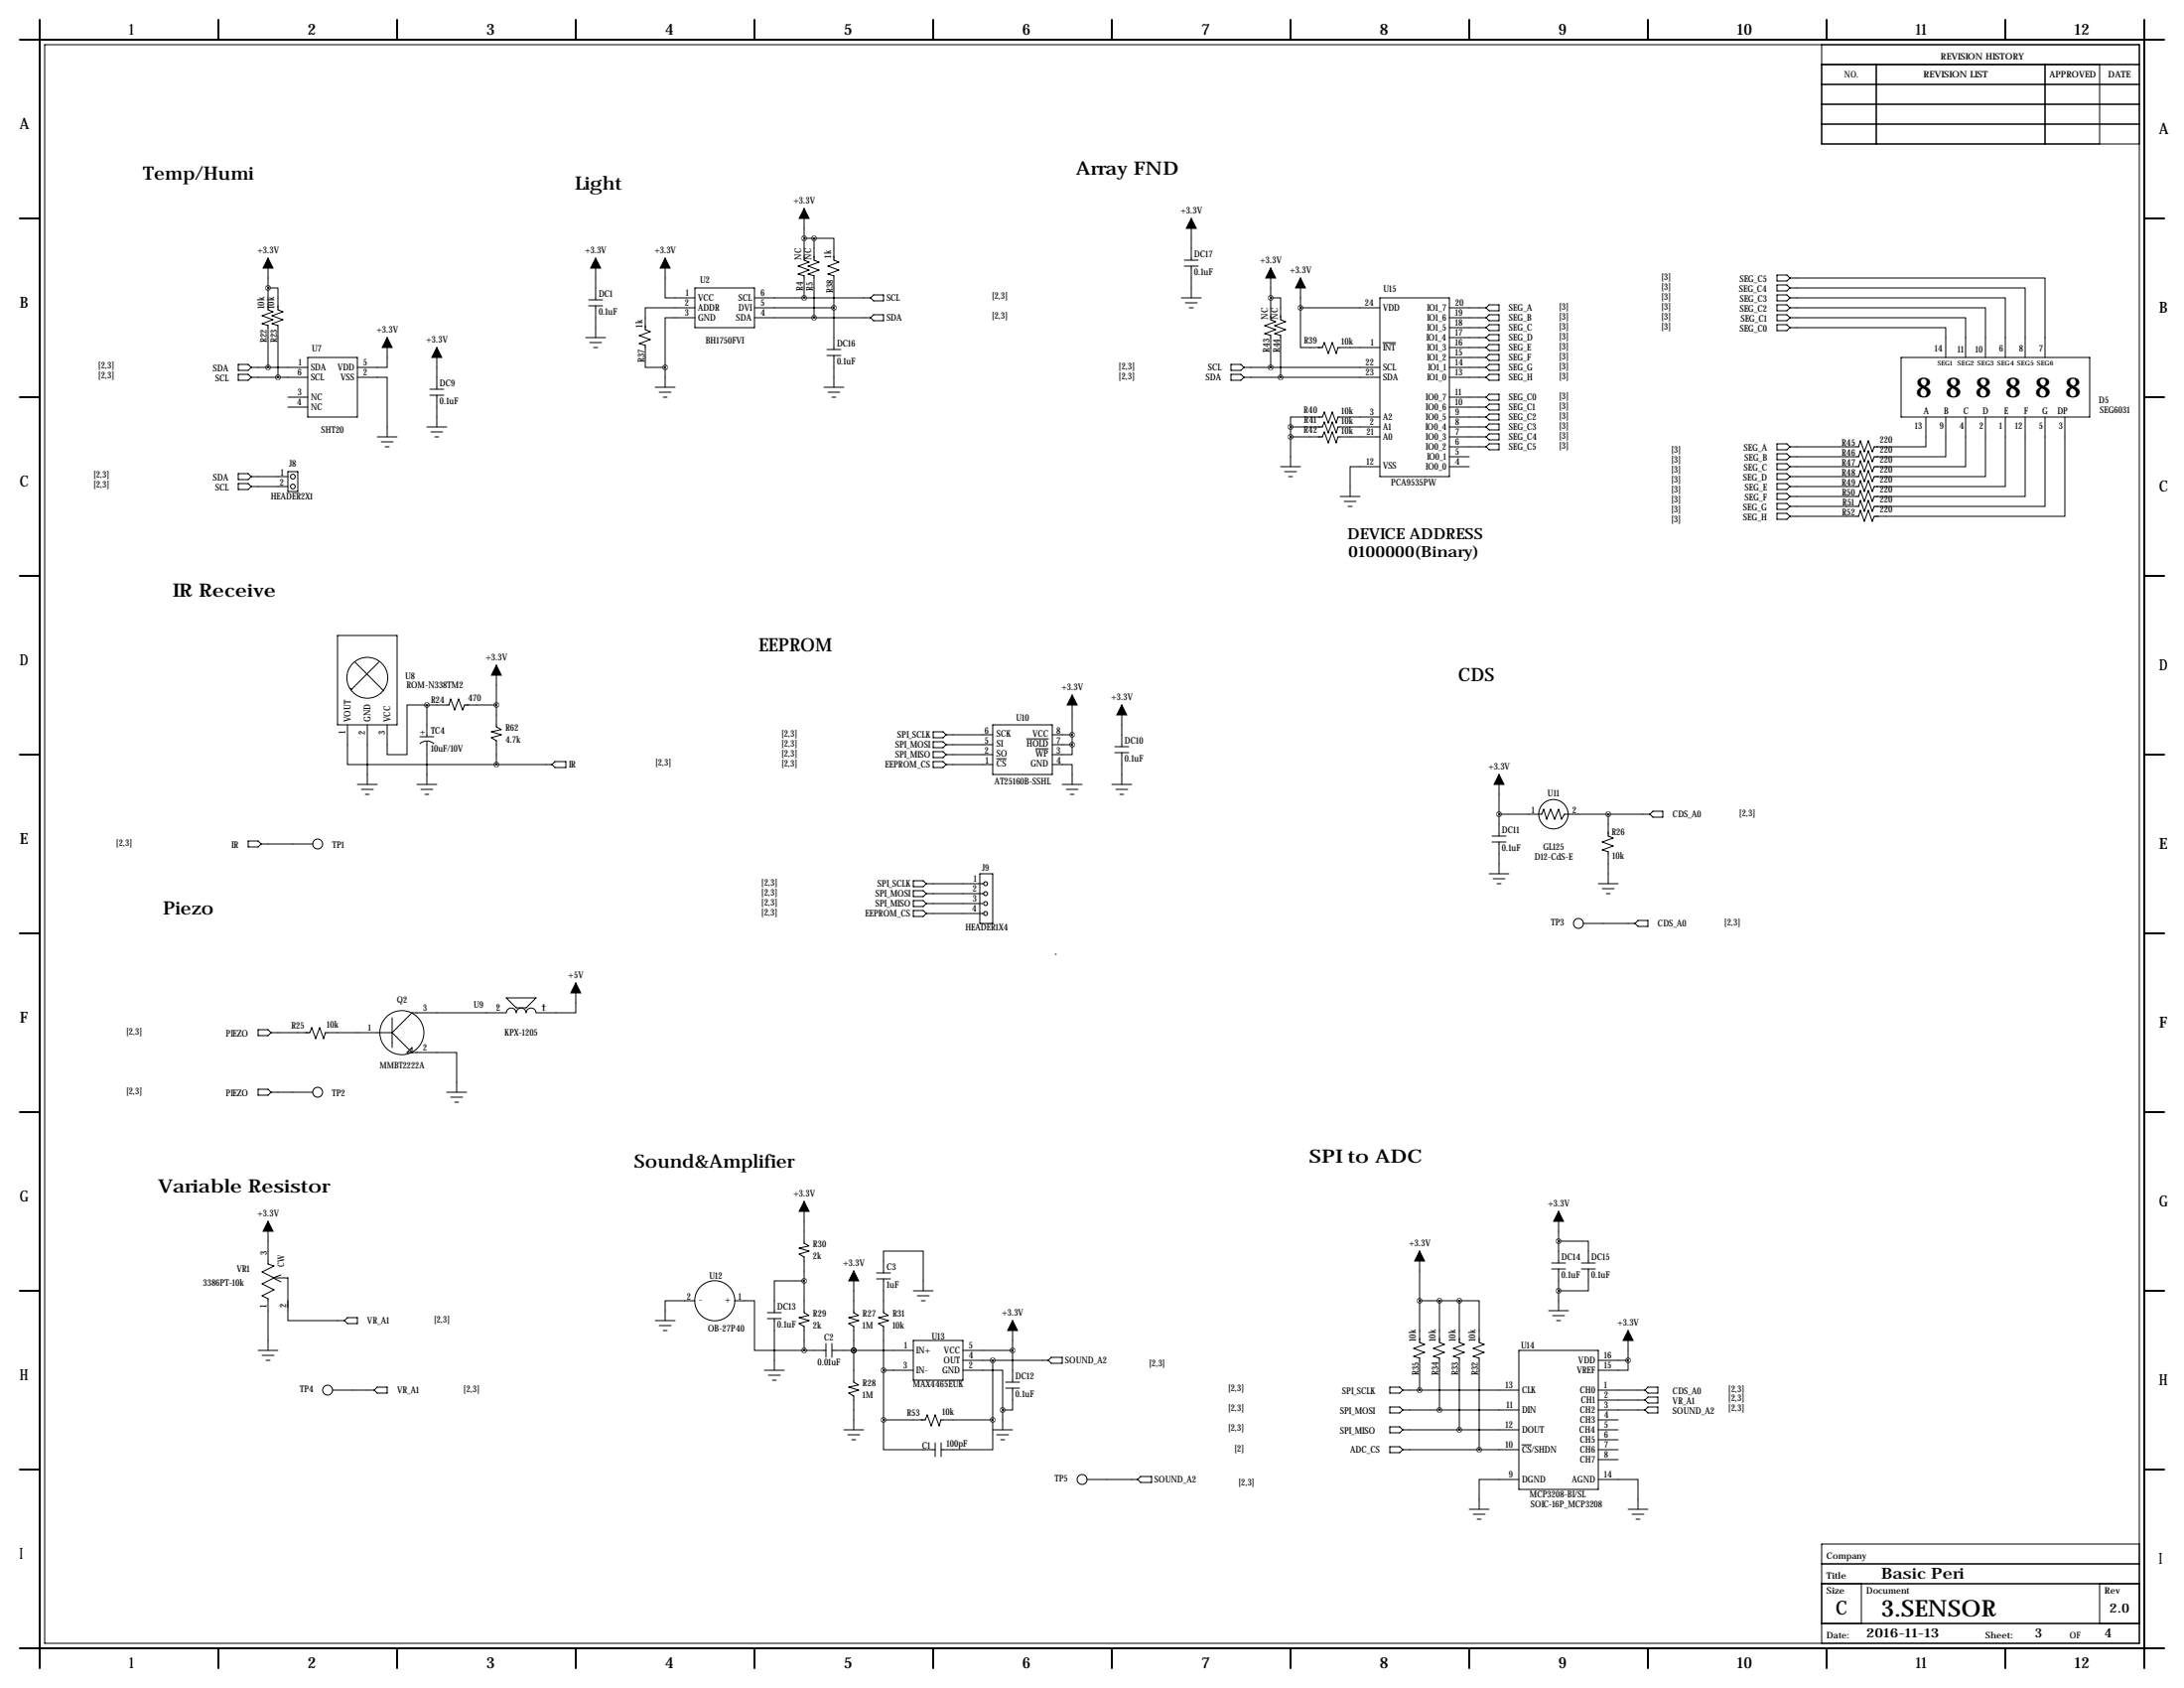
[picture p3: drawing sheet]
<svg xmlns="http://www.w3.org/2000/svg" width="559mm" height="432mm" viewBox="0 0 559 432" stroke-linecap="round" stroke-linejoin="round" font-family="sans-serif">
<g fill="none" stroke="#000" stroke-width=".51">
<path d="M5.1 10.2h548.6M10.2 5.1v421.6M55.9 5.1v5.1M101.6 5.1v5.1M147.3 5.1v5.1M193 5.1v5.1M238.8 5.1v5.1M284.5 5.1v5.1M330.2 5.1v5.1M375.9 5.1v5.1M421.6 5.1v5.1M467.4 5.1v5.1"/>
<path d="M513.1 5.1v5.1M548.6 5.1v421.6M5.1 55.9h5.1M548.6 55.9h5.1M5.1 101.6h5.1M548.6 101.6h5.1M5.1 147.3h5.1M548.6 147.3h5.1M5.1 193h5.1M548.6 193h5.1M5.1 238.8h5.1M548.6 238.8h5.1"/>
<path d="M5.1 284.5h5.1M548.6 284.5h5.1M5.1 330.2h5.1M548.6 330.2h5.1M5.1 375.9h5.1M548.6 375.9h5.1M5.1 421.6h548.6M55.9 421.6v5.1M101.6 421.6v5.1M147.3 421.6v5.1M193 421.6v5.1M238.8 421.6v5.1"/>
<path d="M284.5 421.6v5.1M330.2 421.6v5.1M375.9 421.6v5.1M421.6 421.6v5.1M467.4 421.6v5.1M513.1 421.6v5.1"/>
</g>
<g fill="none" stroke="#000" stroke-width=".25">
<path d="M11.4 11.4h536v409h-536zM466.1 11.4v25.4h81.3M466.1 16.5h81.3M480.1 16.5v20.3M523.2 16.5v20.3M537.2 16.5v20.3M466.1 21.6h81.3M466.1 26.7h81.3M466.1 31.8h81.3M205.7 53.3v13.2l1.3 .6-2.8 1 2.8 1-2.8 1 1.5 .5v5.6M304.8 55.9v10.6M68.6 73.7h2.5v5.5l1.3 .6-2.8 1 2.8 1-2.8 1 1.5 .5v13.2"/>
<path d="M68.6 66v13.2l1.2 .6-2.7 1 2.7 1-2.7 1 1.5 .5v10.7M150.6 76.7h3.6M150.6 78.2h3.6M152.4 66v10.7M152.4 78.2v8.2M170.2 66v10.2h7.6M177.8 78.7h-12.7v5.6l1.3 .5-2.8 1.1 2.8 1-2.8 1 1.5 .4v5.7h5.1M177.8 73.7h15.2v10.1h-15.2zM193 76.2h29.8M193 78.7h20.4M205.7 61h2.6M208.3 61h5.1v5.5l1.2 .6-2.8 1 2.8 1-2.8 1 1.6 .5v18.8"/>
<path d="M208.3 61v5.5l1.2 .6-2.7 1 2.7 1-2.7 1 1.5 .5v10.7M222.8 76.2l.7-.8h2.6v1.6h-2.6zM302.3 76.2h5M303 66.5h3.6M303 68.1h3.6M303.3 77.5h3M304.3 78.7h1M304.8 68.1v8.1M325.1 76.2h2.6v5.6l1.2 .5-2.8 1 2.8 1-2.8 1 1.6 .5v10.7M325.1 68.6v13.2l1.3 .5-2.8 1 2.8 1-2.8 1 1.5 .5v8.2M332.7 78.7v10.2h5.6l.5-1.3 1.1 2.8 1-2.8 1 2.8 .4-1.5h10.8M332.7 78.7h20.4"/>
<path d="M332.7 71.1v7.6M353.1 76.2h17.7v45.7h-17.7zM370.8 78.7h9.4M381 78h2.5v1.5h-2.5l-.8-.8zM454.7 75.4h2.5l.8 .8-.8 .8h-2.5zM454.7 78h2.5l.8 .7-.8 .8h-2.5zM454.7 70.4h2.5l.8 .7-.8 .8h-2.5zM454.7 72.9h2.5l.8 .8-.8 .7h-2.5zM458 78.7h50v12.7M458 76.2h55.1v15.2M458 73.7h60.2v17.7M458 71.1h65.2v20.3"/>
<path d="M61 93.2h2.5l.8 .8-.8 .7h-2.5zM61 95.8h2.5l.8 .7-.8 .8h-2.5zM64.3 96.5h14.4M64.3 94h14.4M78.7 91.4h12.7v15.3h-12.7zM91.4 96.5h7.7v15.3M99.1 86.4v7.6h-7.7M110 99.6h3.5M111.8 88.9v10.7M149.9 86.4h5M150.9 87.6h3M151.9 88.9h1"/>
<path d="M167.6 99.1h5.1M170.2 94v5.1M177.8 81.3h-7.6v12.7M193 81.3h29.8M210.8 99.1h5.1M211.6 89.4h3.5M211.6 90.9h3.5M213.4 90.9v8.2M223.5 80.5h2.6v1.5h-2.6l-.7-.7zM315 93.2h2.5l.8 .8-.8 .7h-2.5zM315 95.8h2.5l.8 .7-.8 .8h-2.5zM318.3 96.5h34.8"/>
<path d="M318.3 94h34.8M353.8 87.7h3.3M370.8 83.8h9.4M370.8 81.3h9.4M370.8 88.9h9.4M370.8 96.5h9.4M370.8 86.4h9.4M370.8 94h9.4M370.8 91.4h9.4M380.2 81.3l.8-.8h2.5v1.5h-2.5zM380.2 83.8l.8-.7h2.5v1.5h-2.5zM380.2 86.4l.8-.8h2.5v1.5h-2.5z"/>
<path d="M380.2 88.9l.8-.8h2.5v1.6h-2.5zM380.2 94l.8-.8h2.5v1.5h-2.5zM380.2 96.5l.8-.7h2.5v1.5h-2.5zM381 90.7h2.5v1.5h-2.5l-.8-.8zM454.7 80.5h2.5l.8 .8-.8 .7h-2.5zM454.7 83.1h2.5l.8 .7-.8 .8h-2.5zM458 83.8h39.8v7.6M458 81.3h44.9v10.1M486.4 91.4h48.3v15.3h-48.3zM73.7 104.1h5M73.7 101.6h5M96.5 111.8h5.1"/>
<path d="M97.5 113h3.1M98.6 114.3h1M109.2 109.2h5.1M110 101.1h3.5M110.2 110.5h3.1M111.3 111.8h1M111.8 101.1v8.1M168.7 100.3h3M169.7 101.6h1M211.8 100.3h3.1M212.9 101.6h1M327.7 119.4h5"/>
<path d="M330.2 109.2h8.1l.5-1.3 1.1 2.8 1-2.8 1 2.8 .4-1.5h10.8M330.2 111.8h8.1l.5-1.3 1.1 2.8 1-2.8 1 2.8 .4-1.5h10.8M330.2 109.2v10.2M353.1 119.4h-7.7v7.6M353.1 106.7h-10.8l-.4 1.5-1-2.8-1 2.8-1.1-2.8-.5 1.3h-8.1v2.5M370.8 106.7h9.4M370.8 109.2h9.4M370.8 111.8h9.4M370.8 114.3h9.4M370.8 116.8h5.1M370.8 119.4h5.1M370.8 104.1h9.4"/>
<path d="M370.8 101.6h9.4M380.2 101.6l.8-.8h2.5v1.6h-2.5zM380.2 106.7l.8-.8h2.5v1.5h-2.5zM380.2 109.2l.8-.7h2.5v1.5h-2.5zM380.2 111.8l.8-.8h2.5v1.5h-2.5zM380.2 114.3l.8-.8h2.5v1.6h-2.5zM381 103.4h2.5v1.5h-2.5l-.8-.8zM454.7 113.5h2.5l.8 .8-.8 .8h-2.5zM454.7 116.1h2.5l.8 .7-.8 .8h-2.5zM454.7 118.6h2.5l.8 .8-.8 .7h-2.5zM492.8 106.7v7.6h-13.2l-.6 1.3-1-2.8-1 2.8-1-2.8-.5 1.5h-17.5M497.8 106.7v10.1h-18.2l-.6 1.3-1-2.8-1 2.8-1-2.8-.5 1.5h-17.5"/>
<path d="M502.9 106.7v12.7h-23.3l-.6 1.2-1-2.7-1 2.7-1-2.7-.5 1.5h-17.5M508 106.7v15.2h-28.4l-.6 1.3-1-2.8-1 2.8-1-2.8-.5 1.5h-17.5M513.1 106.7v17.8h-33.5l-.6 1.2-1-2.8-1 2.8-1-2.8-.5 1.6h-17.5M518.2 106.7v20.3h-38.6l-.6 1.3-1-2.8-1 2.8-1-2.8-.5 1.5h-17.5M523.2 106.7v22.8h-43.6l-.6 1.3-1-2.8-1 2.8-1-2.8-.5 1.5h-17.5M528.3 106.7v25.4h-48.7l-.6 1.2-1-2.7-1 2.7-1-2.7-.5 1.5h-17.5M61 121.2h2.5l.8 .7-.8 .8h-2.5zM61 123.7h2.5l.8 .8-.8 .7h-2.5zM64.3 121.9h9.4M64.3 124.5h9.4M73.7 120.6h2.5v5.1h-2.5zM328.7 120.6h3"/>
<path d="M329.7 121.9h1M342.9 127h5.1M343.9 128.3h3.1M344.9 129.5h1M454.7 121.2h2.5l.8 .7-.8 .8h-2.5zM454.7 123.7h2.5l.8 .8-.8 .7h-2.5zM454.7 126.2h2.5l.8 .8-.8 .8h-2.5zM454.7 128.8h2.5l.8 .7-.8 .8h-2.5zM454.7 131.3h2.5l.8 .8-.8 .7h-2.5zM86.4 162.6h15.2v22.8h-15.2zM90.8 169.4l7.3 7.3M96.9 169.4l-7 7-.3-.3"/>
<path d="M127 170.2v15.7l1.2 .7-2.5 .6 2.6 .8-2.6 .7 1.3 .8v6.1M274.3 177.8v12.7M88.9 185.4v10.2h38.1M94 185.4v15.3M107.4 188.5h3.6M107.5 190.2a2.59 2.59 0 0 1 3.5 0M109.2 180.3h-5.1v12.7h-5v-7.6M109.2 180.3h5.7l.4-1.5 1 2.8 1-2.8 1.1 2.8 .5-1.3h8.1M109.2 180.3v8.2M109.2 189.7v11M127 195.6h14.2M142 194.8h2.8v1.5h-2.8l-.8-.7z"/>
<path d="M238.8 187.2h2.5l.8 .8-.8 .7h-2.5zM238.8 189.7h2.5l.8 .8-.8 .8h-2.5zM238.8 192.3h2.5l.8 .7-.8 .8h-2.5zM238.8 194.8h2.5l.8 .8-.8 .7h-2.5zM242.1 195.6h11.9M242.1 193h11.9M242.1 190.5h11.9M242.1 188h11.9M254 185.4h15.2v12.7h-15.2zM255 194.1h2.5M262.7 189h5.6M265 191.5h3.2"/>
<path d="M269.2 195.6h5.1v5.1M269.2 190.5h5.1M269.2 188h5.1M274.3 190.5v2.5h-5.1M285.2 191h3.6M285.2 192.5h3.6M287 180.3v10.7M287 192.5v8.2M383.5 198.1v15.8M63.5 215.1h2.5l.8 .8-.8 .8h-2.5zM66.8 215.9h13.2M91.4 200.7h5.1"/>
<path d="M92.5 201.9h3M93.5 203.2h1M106.7 200.7h5.1M107.7 201.9h3M108.7 203.2h1M271.8 200.7h5.1M272.8 201.9h3M273.8 203.2h1M284.5 200.7h5.1M285.5 201.9h3M286.5 203.2h1M381.8 213.9h3.5"/>
<path d="M381.8 215.4h3.5M383.5 208.3h11l.5-1.3 .7 2.5 1-2.5 1.1 2.5 1-2.5 .7 2.5 .8-1.2h21.8M383.5 215.4v8.1M411.5 208.3v5.6l1.2 .5-2.7 1 2.7 1-2.7 1 1.5 .5v8.2M422.9 207.5h2.5v1.5h-2.5l-.8-.7zM233.7 225.3h2.5l.8 .8-.8 .7h-2.5zM233.7 227.8h2.5l.8 .8-.8 .8h-2.5zM233.7 230.4h2.5l.8 .7-.8 .8h-2.5zM233.7 232.9h2.5l.8 .8-.8 .7h-2.5zM237 226.1h14.7M237 228.6h14.7M237 233.7h14.7"/>
<path d="M237 231.1h14.5M250.7 223.5h3.3v12.7h-3.3zM381 223.5h5.1M382 224.8h3.1M383 226.1h1M405.1 236.2h13.2M408.9 226.1h5.1M410 227.3h3M411 228.6h1M418.3 236.2l.8-.7h2.5v1.5h-2.5zM129.5 255.3h7.7l-2.6 2.5h-2.5zM147.3 251.5v7.6h-10.1a1.27 1.27 0 0 0-1.3-1.2 1.27 1.27 0 0 0-1.3 1.2 1.27 1.27 0 0 0-1.2-1.2 1.27 1.27 0 0 0-1.3 1.2 1.27 1.27 0 0 0-1.3-1.2 1.27 1.27 0 0 0-1.3 1.2h-24.1l-5.1 5.1"/>
<path d="M270 244.1h.1M66 263.4h2.6l.7 .8-.7 .7h-2.6zM66 278.6h2.6l.7 .8-.7 .8h-2.6zM69.3 264.2h9.9l.6-1.3 1 2.8 1-2.8 1 2.8 .5-1.5h17M69.3 279.4h10.7M100.3 264.2l5.1 5v-1.2l-1.3 1.2h12.7v10.2M100.3 260.3v7.7M114.3 279.4h5.1M115.3 280.7h3.1M116.3 281.9h1M68.6 312.4v10.9l1.5 .5-3 1.6 3 1.5-3 1.5 3 1.5-3 1.6 1.5 .7v13.2M205.7 307.3v10.7l1.3 .7-2.5 .6 2.5 .7-2.5 .8 1.2 .8v14.2l1.3 .7-2.5 .6 2.5 .7-2.5 .8 1.2 .7v6.1"/>
<path d="M398.8 317.5h7.6v5.6M398.8 309.9v13.2M69.8 326.9h3.9v10.9h14.4M69.8 326.9l2.1 1M71.9 326.1l-2.1 .8M88.1 337.8l.8-.7h2.5v1.5h-2.5zM167.6 337.8h5.1M168.7 339.1h3M177.8 332.7h-7.6v5.1M188 332.7h5v12.7h12.7M196.3 335.8h3.6M196.3 337.3h3.6"/>
<path d="M198.1 337.3v13.2M205.7 327.7h-7.6v8.1M218.4 325.1v10.7l1.3 .7-2.5 .6 2.5 .7-2.5 .8 1.2 .7v14.3l1.3 .7-2.5 .5 2.5 .8-2.5 .8 1.2 .7v8.7M224.3 325.6h3.5M224.3 327.2h3.5M226.1 325.6v-5.6h10.1v10.2M226.1 327.2v8.6l1.2 .7-2.5 .6 2.5 .7-2.5 .8 1.3 .7v23.9M233.7 330.2h5.1M234.7 331.5h3M235.7 332.7h1M259.1 337.8v15.8M363.2 332.7h10.2"/>
<path d="M363.2 320v23.4l1.3 .5-2.8 1 2.8 1-2.8 1.1 1.5 .4v8.2M368.3 332.7v10.7l1.3 .5-2.8 1 2.8 1-2.8 1.1 1.5 .4v13.3M373.4 332.7h5.1v10.7l1.2 .5-2.8 1 2.8 1-2.8 1.1 1.6 .4v23.4M373.4 332.7v10.7l1.2 .5-2.7 1 2.7 1-2.7 1.1 1.5 .4v18.4M396.2 335.3h5.1M397 323.1h3.6M397 324.6h3.6M397.3 336.5h3M398.3 337.8h1M398.8 324.6v10.7M404.6 323.1h3.6M404.6 324.6h3.6"/>
<path d="M406.4 324.6v5.6h-7.6M66 345.4h5.1M67.1 346.7h3M68.1 348h1M85.1 355.6h10.7M95.8 355.6l.7-.8h2.6v1.6h-2.6zM169.7 340.4h1M195.6 350.5h5.1M196.6 351.8h3M197.6 353.1h1M205.7 345.4h5.6M211.3 343.7v3.5"/>
<path d="M212.9 345.4h20.8M212.9 343.7v3.5M218.4 345.4h.1M226.1 350.5h7.6M233.7 342.9h12.7v10.2h-12.7zM246.4 350.5h10.1v10.2M246.4 345.4h12.7M246.4 348h21.8M254 348v15.2M257.3 353.6h3.6M257.3 355.1h3.6M259.1 355.1v5.6h-2.6"/>
<path d="M269 347.2h2.8v1.5h-2.8l-.8-.7zM355.6 354.8h2.5l.8 .8-.8 .8h-2.5zM355.6 359.9h2.5l.8 .8-.8 .7h-2.5zM358.9 355.6h29.7M388.6 345.4h20.3v35.6h-20.3zM408.9 355.6h12M408.9 348h7.7M408.9 358.1h12M416.6 348v2.5h-7.7M416.6 340.4v7.6M421.6 354.8h2.6v1.6h-2.6l-.7-.8zM421.6 357.4h2.6v1.5h-2.6l-.7-.8z"/>
<path d="M421.6 359.9h2.6v1.5h-2.6l-.7-.7zM215.9 365.8h5.1M216.9 367h3.1M217.9 368.3h1M226.1 363.2v7.6h13.2M226.1 363.2h10.6l.5-1.3 1.1 2.8 1-2.8 1 2.8 .4-1.5h13.3M239.3 369.1v3.5M240.8 369.1v3.5M254 363.2v7.6h-13.2M254 365.8h5.1M255 367h3.1M256 368.3h1"/>
<path d="M256.5 360.7v5.1M278.1 378.5h13M291.1 378.5l.7-.8h2.8v1.5h-2.8zM355.6 365h2.5l.8 .8-.8 .7h-2.5zM355.6 370.1h2.5l.8 .7-.8 .8h-2.5zM358.9 370.8h29.7M358.9 360.7h29.7M358.9 365.8h29.7M388.6 378.5h-10.1v7.6M389.4 369.6h2.4M408.9 378.5h10.2v7.6M408.9 370.8h5.1"/>
<path d="M408.9 360.7h12M408.9 363.2h5.1M408.9 365.8h5.1M408.9 368.3h5.1M408.9 373.4h5.1M375.9 386.1h5.1M376.9 387.3h3.1M378 388.6h1M416.6 386.1h5M417.6 387.3h3M418.6 388.6h1M547.4 395h-81.3v25.4"/>
<path d="M466.1 415.3h81.3M466.1 405.1h81.3M466.1 400h81.3M476.2 405.1v10.2M537.2 405.1v10.2"/>
<circle cx="74.9" cy="124.5" r=".61"/>
<circle cx="74.9" cy="121.9" r=".61"/>
<circle cx="94" cy="173.4" r="5.2"/>
<circle cx="81.3" cy="215.9" r="1.27"/>
<circle cx="397.5" cy="208.3" r="3.8"/>
<circle cx="252.2" cy="233.7" r=".51"/>
<circle cx="252.2" cy="226.1" r=".51"/>
<circle cx="252.2" cy="228.6" r=".51"/>
<circle cx="252.2" cy="231.1" r=".51"/>
<circle cx="403.9" cy="236.2" r="1.27"/>
<circle cx="81.3" cy="279.4" r="1.27"/>
<circle cx="102.8" cy="264.2" r="5.6"/>
<circle cx="182.9" cy="332.7" r="5.1"/>
<circle cx="83.8" cy="355.6" r="1.27"/>
<circle cx="276.9" cy="378.5" r="1.27"/>
</g>
<g fill="#000" stroke="#000" stroke-width=".25">
<path d="M205.7 53.3l1.3 2.6h-2.5zM304.8 55.9l1.3 2.5h-2.6zM68.6 66l1.2 2.6h-2.5zM152.4 66l1.3 2.6h-2.6zM170.2 66l1.2 2.6h-2.5zM325.1 68.6l1.3 2.5h-2.6zM332.7 71.1l1.3 2.6h-2.5zM99.1 86.4l1.2 2.5h-2.5zM111.8 88.9l1.2 2.5h-2.5zM127 170.2l1.3 2.5h-2.6zM274.3 177.8l1.3 2.5h-2.6zM287 180.3l1.3 2.6h-2.5z"/>
<path d="M383.5 198.1l1.3 2.6h-2.5zM147.3 251.5l1.3 2.5h-2.6zM68.6 312.4l1.2 2.6h-2.5zM205.7 307.3l1.3 2.6h-2.5zM398.8 309.9l1.2 2.5h-2.5zM218.4 325.1l1.3 2.6h-2.5zM259.1 337.8l1.2 2.6h-2.5zM363.2 320l1.3 2.6h-2.6zM416.6 340.4l1.2 2.5h-2.5z"/>
</g>
<path d="M68.5 94a.05 .05 0 0 0 .1 0 .05 .05 0 0 0-.1 0zM71.1 96.5a.05 .05 0 0 0 .1 0 .05 .05 0 0 0-.1 0zM68.5 73.7a.05 .05 0 0 0 .1 0 .05 .05 0 0 0-.1 0zM274.3 190.5a.05 .05 0 0 0 .1 0 .05 .05 0 0 0-.1 0zM411.4 208.3a.05 .05 0 0 0 .1 0 .05 .05 0 0 0-.1 0zM383.5 208.3a.05 .05 0 0 0 .1 0 .05 .05 0 0 0-.1 0zM256.5 360.7a.05 .05 0 0 0 .1 0 .05 .05 0 0 0-.1 0zM218.4 345.4a.05 .05 0 0 0 .1 0 .05 .05 0 0 0-.1 0zM205.7 327.7a.05 .05 0 0 0 .1 0 .05 .05 0 0 0-.1 0zM226 363.2a.05 .05 0 0 0 .1 0 .05 .05 0 0 0-.1 0zM218.4 345.4a.05 .05 0 0 0 .1 0 .05 .05 0 0 0-.1 0zM226 350.5a.05 .05 0 0 0 .1 0 .05 .05 0 0 0-.1 0zM205.7 345.4a.05 .05 0 0 0 .1 0 .05 .05 0 0 0-.1 0zM259 345.4a.05 .05 0 0 0 .1 0 .05 .05 0 0 0-.1 0zM378.4 370.8a.05 .05 0 0 0 .1 0 .05 .05 0 0 0-.1 0zM373.3 365.8a.05 .05 0 0 0 .1 0 .05 .05 0 0 0-.1 0zM363.2 355.6a.05 .05 0 0 0 .1 0 .05 .05 0 0 0-.1 0zM373.3 332.7a.05 .05 0 0 0 .1 0 .05 .05 0 0 0-.1 0zM398.7 330.2a.05 .05 0 0 0 .1 0 .05 .05 0 0 0-.1 0zM274.3 188a.05 .05 0 0 0 .1 0 .05 .05 0 0 0-.1 0zM363.2 332.7a.05 .05 0 0 0 .1 0 .05 .05 0 0 0-.1 0zM398.7 317.5a.05 .05 0 0 0 .1 0 .05 .05 0 0 0-.1 0zM416.5 348a.05 .05 0 0 0 .1 0 .05 .05 0 0 0-.1 0zM205.7 61a.05 .05 0 0 0 .1 0 .05 .05 0 0 0-.1 0zM170.1 94a.05 .05 0 0 0 .1 0 .05 .05 0 0 0-.1 0zM208.2 61a.05 .05 0 0 0 .1 0 .05 .05 0 0 0-.1 0zM213.3 78.7a.05 .05 0 0 0 .1 0 .05 .05 0 0 0-.1 0zM205.7 76.2a.05 .05 0 0 0 .1 0 .05 .05 0 0 0-.1 0zM208.2 81.3a.05 .05 0 0 0 .1 0 .05 .05 0 0 0-.1 0zM332.7 78.7a.05 .05 0 0 0 .1 0 .05 .05 0 0 0-.1 0zM325.1 94a.05 .05 0 0 0 .1 0 .05 .05 0 0 0-.1 0zM327.6 96.5a.05 .05 0 0 0 .1 0 .05 .05 0 0 0-.1 0zM325.1 76.2a.05 .05 0 0 0 .1 0 .05 .05 0 0 0-.1 0zM109.2 180.3a.05 .05 0 0 0 .1 0 .05 .05 0 0 0-.1 0z" fill="#000" stroke="#000" stroke-width="1.3"/>
<g font-size="7.1">
<text x="490.2" y="101.6">8</text>
<text x="497.8" y="101.6">8</text>
<text x="505.5" y="101.6">8</text>
<text x="513.1" y="101.6">8</text>
<text x="520.7" y="101.6">8</text>
<text x="528.3" y="101.6">8</text>
</g>
<text font-size="5.9" x="481.3" y="413.5">3.SENSOR</text>
<text font-size="4.9" x="469.7" y="413.1">C</text>
<g font-size="4.7">
<text x="36.6" y="46">Temp/Humi</text>
<text x="275.3" y="44.7">Array FND</text>
<text x="147.1" y="48.5">Light</text>
<text x="44.2" y="152.7">IR Receive</text>
<text x="194.1" y="166.6">EEPROM</text>
<text x="373.1" y="174.2">CDS</text>
<text x="41.7" y="233.9">Piezo</text>
<text x="162.3" y="298.7">Sound&amp;Amplifier</text>
<text x="335" y="297.4">SPI to ADC</text>
<text x="40.4" y="305.1">Variable Resistor</text>
</g>
<g font-size="4">
<text x="33" y="8.9">1</text>
<text x="78.7" y="8.9">2</text>
<text x="124.5" y="8.9">3</text>
<text x="170.2" y="8.9">4</text>
<text x="215.9" y="8.9">5</text>
<text x="261.6" y="8.9">6</text>
<text x="307.3" y="8.9">7</text>
<text x="353.1" y="8.9">8</text>
<text x="398.8" y="8.9">9</text>
<text x="444.5" y="8.9">10</text>
<text x="490.2" y="8.9">11</text>
<text x="530.9" y="8.9">12</text>
<text x="5.1" y="33">A</text>
<text x="552.4" y="34.3">A</text>
<text x="5.1" y="78.7">B</text>
<text x="552.4" y="80">B</text>
<text x="5.1" y="124.5">C</text>
<text x="552.4" y="125.7">C</text>
<text x="344.7" y="137.9">DEVICE ADDRESS</text>
<text x="345" y="142.4">0100000(Binary)</text>
<text x="5.1" y="170.2">D</text>
<text x="552.4" y="171.5">D</text>
<text x="5.1" y="215.9">E</text>
<text x="552.4" y="217.2">E</text>
<text x="5.1" y="261.6">F</text>
<text x="552.4" y="262.9">F</text>
<text x="5.1" y="307.3">G</text>
<text x="552.4" y="308.6">G</text>
<text x="5.1" y="353.1">H</text>
<text x="552.4" y="354.3">H</text>
<text x="5.1" y="398.8">I</text>
<text x="552.4" y="400">I</text>
<text x="481.3" y="403.9">Basic Peri</text>
<text x="33" y="426.7">1</text>
<text x="78.7" y="426.7">2</text>
<text x="124.5" y="426.7">3</text>
<text x="170.2" y="426.7">4</text>
<text x="215.9" y="426.7">5</text>
<text x="261.6" y="426.7">6</text>
<text x="307.3" y="426.7">7</text>
<text x="353.1" y="426.7">8</text>
<text x="398.8" y="426.7">9</text>
<text x="444.5" y="426.7">10</text>
<text x="490.2" y="426.7">11</text>
<text x="530.9" y="426.7">12</text>
</g>
<g font-size="3.3">
<text x="539.7" y="412.6">2.0</text>
<text x="477.5" y="418.9">2016-11-13</text>
<text x="520.7" y="418.9">3</text>
<text x="538.5" y="418.9">4</text>
</g>
<g font-size="2.4">
<text x="203" y="52.1">+3.3V</text>
<text x="302" y="54.6">+3.3V</text>
<text x="65.8" y="64.8">+3.3V</text>
<text x="149.6" y="64.8">+3.3V</text>
<text x="167.4" y="64.8">+3.3V</text>
<text x="212.7" y="66" transform="rotate(-90 212.7 66)">1k</text>
<text x="305.6" y="65.8">DC17</text>
<text x="205" y="66.5" transform="rotate(-90 205 66.5)">NC</text>
<text x="207.6" y="66.5" transform="rotate(-90 207.6 66.5)">NC</text>
<text x="305.6" y="70.4">0.1uF</text>
<text x="322.4" y="67.3">+3.3V</text>
<text x="330" y="69.8">+3.3V</text>
<text x="425" y="71.7">[3]</text>
<text x="153.2" y="75.9">DC1</text>
<text x="175.5" y="75.7">1</text>
<text x="178.6" y="77">VCC</text>
<text x="179.1" y="72.4">U2</text>
<text x="188.9" y="77">SCL</text>
<text x="194.6" y="75.7">6</text>
<text x="205.5" y="74.4" transform="rotate(-90 205.5 74.4)">R4</text>
<text x="208" y="74.3" transform="rotate(-90 208 74.3)">R5</text>
<text x="213.1" y="74.8" transform="rotate(-90 213.1 74.8)">R38</text>
<text x="226.8" y="77">SCL</text>
<text x="253.7" y="76.5">[2,3]</text>
<text x="353.9" y="74.7">U15</text>
<text x="425" y="76.8">[3]</text>
<text x="425" y="74.2">[3]</text>
<text x="445" y="74.6">SEG_C4</text>
<text x="445.1" y="77.1">SEG_C3</text>
<text x="445.1" y="72">SEG_C5</text>
<text x="67.6" y="78.9" transform="rotate(-90 67.6 78.9)">10k</text>
<text x="70.2" y="78.9" transform="rotate(-90 70.2 78.9)">10k</text>
<text x="153.2" y="80.6">0.1uF</text>
<text x="164.4" y="83.7" transform="rotate(-90 164.4 83.7)">1k</text>
<text x="175.2" y="78.2">2</text>
<text x="175.2" y="80.8">3</text>
<text x="178.6" y="79.5">ADDR</text>
<text x="178.6" y="82.1">GND</text>
<text x="188.4" y="82.1">SDA</text>
<text x="188.9" y="79.5">DVI</text>
<text x="194.6" y="80.8">4</text>
<text x="194.6" y="78.2">5</text>
<text x="226.8" y="82.1">SDA</text>
<text x="253.7" y="81.6">[2,3]</text>
<text x="324.4" y="81.7" transform="rotate(-90 324.4 81.7)">NC</text>
<text x="327" y="81.7" transform="rotate(-90 327 81.7)">NC</text>
<text x="349.2" y="78.2">24</text>
<text x="353.8" y="79.5">VDD</text>
<text x="365.1" y="82.1">IO1_6</text>
<text x="365.1" y="79.5">IO1_7</text>
<text x="372.4" y="80.8">19</text>
<text x="372.4" y="83.3">18</text>
<text x="372.4" y="78.2">20</text>
<text x="386.1" y="79.5">SEG_A</text>
<text x="386.1" y="82.1">SEG_B</text>
<text x="398.9" y="79.3">[3]</text>
<text x="398.9" y="81.8">[3]</text>
<text x="425" y="81.8">[3]</text>
<text x="425" y="79.3">[3]</text>
<text x="445.1" y="79.7">SEG_C2</text>
<text x="445.4" y="82.2">SEG_C1</text>
<text x="68.3" y="87.5" transform="rotate(-90 68.3 87.5)">R22</text>
<text x="70.9" y="87.5" transform="rotate(-90 70.9 87.5)">R23</text>
<text x="79.8" y="89.9">U7</text>
<text x="96.3" y="85.1">+3.3V</text>
<text x="109" y="87.6">+3.3V</text>
<text x="180.5" y="87.9">BH1750FVI</text>
<text x="214.1" y="88.6">DC16</text>
<text x="333.6" y="87.9">R39</text>
<text x="343.2" y="88.1">10k</text>
<text x="350.7" y="88.4">1</text>
<text x="353.8" y="89.7">INT</text>
<text x="364.9" y="87.2">IO1_4</text>
<text x="365.1" y="84.6">IO1_5</text>
<text x="365.1" y="89.7">IO1_3</text>
<text x="372.4" y="85.9">17</text>
<text x="372.4" y="88.4">16</text>
<text x="386.1" y="84.6">SEG_C</text>
<text x="386.1" y="87.2">SEG_D</text>
<text x="386.1" y="89.7">SEG_E</text>
<text x="398.9" y="84.4">[3]</text>
<text x="398.9" y="86.9">[3]</text>
<text x="398.9" y="89.5">[3]</text>
<text x="425" y="84.4">[3]</text>
<text x="445.1" y="84.7">SEG_C0</text>
<text x="495" y="89.9">14</text>
<text x="511.6" y="89.9">6</text>
<text x="516.6" y="89.9">8</text>
<text x="521.7" y="89.9">7</text>
<text x="25.1" y="94.3">[2,3]</text>
<text x="54.5" y="94.9">SDA</text>
<text x="76.4" y="93.5">1</text>
<text x="79.5" y="94.8">SDA</text>
<text x="86.4" y="94.8">VDD</text>
<text x="93" y="93.5">5</text>
<text x="164.8" y="92.6" transform="rotate(-90 164.8 92.6)">R37</text>
<text x="214.1" y="93.3">0.1uF</text>
<text x="286.3" y="94.5">[2,3]</text>
<text x="309.1" y="94.8">SCL</text>
<text x="324.9" y="90.1" transform="rotate(-90 324.9 90.1)">R43</text>
<text x="327.4" y="90.2" transform="rotate(-90 327.4 90.2)">R44</text>
<text x="349.4" y="93.5">22</text>
<text x="353.8" y="94.8">SCL</text>
<text x="365.1" y="92.2">IO1_2</text>
<text x="365.4" y="94.8">IO1_1</text>
<text x="372.4" y="93.5">14</text>
<text x="372.4" y="90.9">15</text>
<text x="386.1" y="92.2">SEG_F</text>
<text x="386.1" y="94.8">SEG_G</text>
<text x="398.9" y="92">[3]</text>
<text x="398.9" y="94.5">[3]</text>
<text x="500.9" y="90.2">11</text>
<text x="505.5" y="90.2">10</text>
<text x="25.1" y="96.8">[2,3]</text>
<text x="55.1" y="97.4">SCL</text>
<text x="76.1" y="101.1">3</text>
<text x="76.1" y="96">6</text>
<text x="79.5" y="97.3">SCL</text>
<text x="87.2" y="97.3">VSS</text>
<text x="93" y="96">2</text>
<text x="112.5" y="98.8">DC9</text>
<text x="286.3" y="97.1">[2,3]</text>
<text x="308.5" y="97.3">SDA</text>
<text x="349.4" y="96">23</text>
<text x="353.8" y="97.3">SDA</text>
<text x="365.1" y="97.3">IO1_0</text>
<text x="372.4" y="96">13</text>
<text x="372.4" y="101.1">11</text>
<text x="386.1" y="97.3">SEG_H</text>
<text x="398.9" y="97.1">[3]</text>
<text x="76" y="103.6">4</text>
<text x="79.5" y="102.4">NC</text>
<text x="79.5" y="104.9">NC</text>
<text x="112.5" y="103.4">0.1uF</text>
<text x="333.5" y="105.7">R40</text>
<text x="343.2" y="105.9">10k</text>
<text x="350.5" y="106.2">3</text>
<text x="353.8" y="107.5">A2</text>
<text x="364.8" y="107.5">IO0_5</text>
<text x="364.8" y="104.9">IO0_6</text>
<text x="364.8" y="102.4">IO0_7</text>
<text x="372.4" y="106.2">9</text>
<text x="372.4" y="103.6">10</text>
<text x="386.1" y="102.4">SEG_C0</text>
<text x="386.1" y="104.9">SEG_C1</text>
<text x="386.1" y="107.5">SEG_C2</text>
<text x="398.9" y="102.2">[3]</text>
<text x="398.9" y="104.7">[3]</text>
<text x="398.9" y="107.2">[3]</text>
<text x="492.2" y="105.9">A</text>
<text x="497.4" y="105.9">B</text>
<text x="502.4" y="105.9">C</text>
<text x="507.3" y="105.9">D</text>
<text x="512.8" y="105.9">E</text>
<text x="517.9" y="105.9">F</text>
<text x="522.5" y="105.9">G</text>
<text x="526.4" y="105.9">DP</text>
<text x="537" y="103.1">D5</text>
<text x="537.3" y="105.7">SEG6031</text>
<text x="82.2" y="110.8">SHT20</text>
<text x="333.5" y="110.8">R42</text>
<text x="333.7" y="108.3">R41</text>
<text x="343.2" y="108.5">10k</text>
<text x="343.2" y="111">10k</text>
<text x="349.7" y="111.3">21</text>
<text x="350.5" y="108.7">2</text>
<text x="353.8" y="110">A1</text>
<text x="353.8" y="112.6">A0</text>
<text x="364.7" y="110">IO0_4</text>
<text x="364.8" y="112.6">IO0_3</text>
<text x="372.4" y="111.3">7</text>
<text x="372.4" y="113.8">6</text>
<text x="372.4" y="108.7">8</text>
<text x="386.1" y="110">SEG_C3</text>
<text x="386.1" y="112.6">SEG_C4</text>
<text x="398.9" y="109.8">[3]</text>
<text x="398.9" y="112.3">[3]</text>
<text x="481" y="113.3">220</text>
<text x="490" y="109.8">13</text>
<text x="496.3" y="109.8">9</text>
<text x="501.4" y="109.8">4</text>
<text x="506.5" y="109.8">2</text>
<text x="511.6" y="109.8">1</text>
<text x="515.6" y="109.8">12</text>
<text x="521.7" y="109.8">5</text>
<text x="526.8" y="109.8">3</text>
<text x="74.1" y="119.4">J8</text>
<text x="349.7" y="118.9">12</text>
<text x="353.8" y="119.9">VSS</text>
<text x="364.8" y="115.1">IO0_2</text>
<text x="365.1" y="117.6">IO0_1</text>
<text x="372.4" y="116.3">5</text>
<text x="372.4" y="118.9">4</text>
<text x="386.1" y="115.1">SEG_C5</text>
<text x="398.9" y="114.9">[3]</text>
<text x="427.6" y="115.8">[3]</text>
<text x="427.6" y="118.3">[3]</text>
<text x="446.2" y="115.2">SEG_A</text>
<text x="446.3" y="117.8">SEG_B</text>
<text x="471.2" y="114">R45</text>
<text x="471.2" y="116.6">R46</text>
<text x="471.2" y="119.1">R47</text>
<text x="481" y="115.9">220</text>
<text x="481" y="118.4">220</text>
<text x="23.9" y="122.2">[2,3]</text>
<text x="23.9" y="124.8">[2,3]</text>
<text x="54.5" y="122.8">SDA</text>
<text x="55.1" y="125.4">SCL</text>
<text x="71.6" y="124.2">2</text>
<text x="71.8" y="121.7">1</text>
<text x="355.9" y="124.3">PCA9535PW</text>
<text x="364.8" y="120.2">IO0_0</text>
<text x="427.6" y="120.9">[3]</text>
<text x="427.6" y="123.4">[3]</text>
<text x="427.6" y="125.9">[3]</text>
<text x="446" y="122.8">SEG_D</text>
<text x="446.2" y="120.3">SEG_C</text>
<text x="446.4" y="125.4">SEG_E</text>
<text x="471.2" y="121.7">R48</text>
<text x="471.2" y="124.2">R49</text>
<text x="481" y="121">220</text>
<text x="481" y="123.5">220</text>
<text x="69.3" y="127.8">HEADER2X1</text>
<text x="427.6" y="128.5">[3]</text>
<text x="427.6" y="131">[3]</text>
<text x="446" y="130.5">SEG_G</text>
<text x="446.4" y="127.9">SEG_F</text>
<text x="471.3" y="126.7">R50</text>
<text x="471.3" y="131.8">R52</text>
<text x="471.4" y="129.3">R51</text>
<text x="481" y="126">220</text>
<text x="481" y="128.6">220</text>
<text x="481" y="131.1">220</text>
<text x="427.6" y="133.6">[3]</text>
<text x="446" y="133">SEG_H</text>
<text x="103.6" y="173.7">U8</text>
<text x="124.2" y="168.9">+3.3V</text>
<text x="104" y="176.1">ROM-N338TM2</text>
<text x="110.3" y="179.8">R24</text>
<text x="119.7" y="179.4">470</text>
<text x="271.6" y="176.5">+3.3V</text>
<text x="284.3" y="179.1">+3.3V</text>
<text x="89.7" y="184.7" transform="rotate(-90 89.7 184.7)">VOUT</text>
<text x="94.8" y="184.7" transform="rotate(-90 94.8 184.7)">GND</text>
<text x="99.9" y="184.7" transform="rotate(-90 99.9 184.7)">VCC</text>
<text x="259.9" y="184.4">U10</text>
<text x="88.4" y="187.8" transform="rotate(-90 88.4 187.8)">1</text>
<text x="93.5" y="188" transform="rotate(-90 93.5 188)">2</text>
<text x="98.6" y="188" transform="rotate(-90 98.6 188)">3</text>
<text x="110.2" y="187.7">TC4</text>
<text x="129.3" y="186.9">R62</text>
<text x="129.3" y="190">4.7k</text>
<text x="199.9" y="188.5">[2,3]</text>
<text x="199.9" y="191.1">[2,3]</text>
<text x="229.1" y="191.3">SPI_MOSI</text>
<text x="229.6" y="188.8">SPI_SCLK</text>
<text x="251.9" y="190.2">5</text>
<text x="251.9" y="187.7">6</text>
<text x="255" y="191">SI</text>
<text x="255" y="188.5">SCK</text>
<text x="262.7" y="191">HOLD</text>
<text x="264.2" y="188.5">VCC</text>
<text x="270.3" y="190.2">7</text>
<text x="270.3" y="187.7">8</text>
<text x="287.8" y="190.2">DC10</text>
<text x="110.2" y="192.3">10uF/10V</text>
<text x="145.5" y="196.4">IR</text>
<text x="167.6" y="195.9">[2,3]</text>
<text x="199.9" y="193.6">[2,3]</text>
<text x="199.9" y="196.1">[2,3]</text>
<text x="226.5" y="196.4">EEPROM_CS</text>
<text x="229.1" y="193.8">SPI_MISO</text>
<text x="251.9" y="192.8">2</text>
<text x="252.2" y="195.3">1</text>
<text x="255" y="196.1">CS</text>
<text x="255" y="193.6">SO</text>
<text x="263.7" y="196.1">GND</text>
<text x="265" y="193.6">WP</text>
<text x="270.3" y="192.8">3</text>
<text x="270.3" y="195.3">4</text>
<text x="287.8" y="194.9">0.1uF</text>
<text x="380.8" y="196.8">+3.3V</text>
<text x="254.5" y="200.7">AT25160B-SSHL</text>
<text x="396" y="203.7">U11</text>
<text x="391.9" y="208">1</text>
<text x="402.3" y="208">2</text>
<text x="428" y="209.1">CDS_A0</text>
<text x="445" y="208.8">[2,3]</text>
<text x="384.3" y="213.1">DC11</text>
<text x="412.3" y="213.7">R26</text>
<text x="29.7" y="216.5">[2,3]</text>
<text x="59.2" y="216.8">IR</text>
<text x="85.1" y="216.9">TP1</text>
<text x="384.3" y="217.7">0.1uF</text>
<text x="392.6" y="220">D12-CdS-E</text>
<text x="394.8" y="217.5">GL125</text>
<text x="412.5" y="219.7">10k</text>
<text x="194.8" y="226.6">[2,3]</text>
<text x="224.5" y="226.9">SPI_SCLK</text>
<text x="249.1" y="225.6">1</text>
<text x="251.4" y="222.8">J9</text>
<text x="194.8" y="229.2">[2,3]</text>
<text x="194.8" y="231.7">[2,3]</text>
<text x="224" y="229.4">SPI_MOSI</text>
<text x="224" y="231.9">SPI_MISO</text>
<text x="248.7" y="233.2">4</text>
<text x="248.9" y="228.1">2</text>
<text x="248.9" y="230.6">3</text>
<text x="194.8" y="234.2">[2,3]</text>
<text x="221.4" y="234.5">EEPROM_CS</text>
<text x="247" y="238.1">HEADER1X4</text>
<text x="396.8" y="236.8">TP3</text>
<text x="424.2" y="237">CDS_A0</text>
<text x="441.2" y="236.8">[2,3]</text>
<text x="145.4" y="250.2">+5V</text>
<text x="121.2" y="257.9">U9</text>
<text x="74.5" y="263.2">R25</text>
<text x="83.6" y="262.9">10k</text>
<text x="126.9" y="258.6">2</text>
<text x="138.7" y="258.6">1</text>
<text x="32.3" y="264.7">[2,3]</text>
<text x="57.8" y="265.1">PIEZO</text>
<text x="129.1" y="264.9">KPX-1205</text>
<text x="32.3" y="280">[2,3]</text>
<text x="57.8" y="280.3">PIEZO</text>
<text x="84.9" y="280.4">TP2</text>
<text x="65.8" y="311.1">+3.3V</text>
<text x="203" y="306.1">+3.3V</text>
<text x="396" y="308.6">+3.3V</text>
<text x="68.3" y="321.1" transform="rotate(-90 68.3 321.1)">3</text>
<text x="208" y="319">R30</text>
<text x="208" y="322.1">2k</text>
<text x="215.7" y="323.8">+3.3V</text>
<text x="360.5" y="318.8">+3.3V</text>
<text x="399.5" y="322.3">DC14</text>
<text x="407.2" y="322.3">DC15</text>
<text x="51.9" y="328.9">3386PT-10k</text>
<text x="60.6" y="325.4">VR1</text>
<text x="181.5" y="327.2">U12</text>
<text x="226.8" y="324.9">C3</text>
<text x="226.8" y="329.5">1uF</text>
<text x="399.5" y="327">0.1uF</text>
<text x="407.2" y="327">0.1uF</text>
<text x="68.2" y="334.4" transform="rotate(-90 68.2 334.4)">1</text>
<text x="73.3" y="334.4" transform="rotate(-90 73.3 334.4)">2</text>
<text x="175.7" y="332.5">2</text>
<text x="178.8" y="333.3">-</text>
<text x="185.5" y="333.3">+</text>
<text x="189" y="332.5">1</text>
<text x="198.9" y="335">DC13</text>
<text x="94" y="338.6">VR_A1</text>
<text x="111" y="338.4">[2,3]</text>
<text x="181.2" y="340.7">OB-27P40</text>
<text x="198.9" y="339.7">0.1uF</text>
<text x="208" y="336.8">R29</text>
<text x="208" y="339.9">2k</text>
<text x="220.7" y="336.8">R27</text>
<text x="220.7" y="339.9">1M</text>
<text x="228.3" y="336.8">R31</text>
<text x="228.3" y="339.9">10k</text>
<text x="256.3" y="336.5">+3.3V</text>
<text x="413.8" y="339.1">+3.3V</text>
<text x="210.9" y="342.9">C2</text>
<text x="231.3" y="344.9">1</text>
<text x="234.4" y="346.2">IN+</text>
<text x="238.4" y="342.6">U13</text>
<text x="241.6" y="346.2">VCC</text>
<text x="247.9" y="347.5">4</text>
<text x="247.9" y="344.9">5</text>
<text x="362.3" y="343.1" transform="rotate(-90 362.3 343.1)">10k</text>
<text x="367.3" y="343.1" transform="rotate(-90 367.3 343.1)">10k</text>
<text x="372.4" y="343.1" transform="rotate(-90 372.4 343.1)">10k</text>
<text x="377.5" y="343.1" transform="rotate(-90 377.5 343.1)">10k</text>
<text x="389.2" y="344.9">U14</text>
<text x="410.5" y="347.5">16</text>
<text x="209.2" y="349.3">0.01uF</text>
<text x="231.1" y="350">3</text>
<text x="234.4" y="351.3">IN-</text>
<text x="241" y="351.3">GND</text>
<text x="241.5" y="348.8">OUT</text>
<text x="247.9" y="350">2</text>
<text x="259.8" y="352.8">DC12</text>
<text x="272.5" y="348.8">SOUND_A2</text>
<text x="294" y="349.5">[2,3]</text>
<text x="363" y="351.7" transform="rotate(-90 363 351.7)">R35</text>
<text x="368" y="351.8" transform="rotate(-90 368 351.8)">R34</text>
<text x="373.1" y="351.7" transform="rotate(-90 373.1 351.7)">R33</text>
<text x="378.2" y="351.7" transform="rotate(-90 378.2 351.7)">R32</text>
<text x="403.5" y="351.3">VREF</text>
<text x="403.9" y="348.8">VDD</text>
<text x="410.5" y="350">15</text>
<text x="76.7" y="356.2">TP4</text>
<text x="101.6" y="356.4">VR_A1</text>
<text x="118.6" y="356.2">[2,3]</text>
<text x="220.7" y="354.6">R28</text>
<text x="220.7" y="357.7">1M</text>
<text x="233.6" y="354.9">MAX4465EUK</text>
<text x="259.8" y="357.4">0.1uF</text>
<text x="314.2" y="355.9">[2,3]</text>
<text x="343.4" y="356.6">SPI_SCLK</text>
<text x="385.2" y="355.1">13</text>
<text x="389.4" y="356.4">CLK</text>
<text x="404.3" y="356.4">CH0</text>
<text x="404.5" y="358.9">CH1</text>
<text x="410.5" y="355.1">1</text>
<text x="410.5" y="357.6">2</text>
<text x="428" y="356.6">CDS_A0</text>
<text x="428" y="359.2">VR_A1</text>
<text x="442.2" y="356.2">[2,3]</text>
<text x="442.2" y="358.5">[2,3]</text>
<text x="232" y="362.3">R53</text>
<text x="241.1" y="361.9">10k</text>
<text x="314.2" y="361">[2,3]</text>
<text x="342.8" y="361.7">SPI_MOSI</text>
<text x="385.2" y="365.3">12</text>
<text x="385.5" y="360.2">11</text>
<text x="389.4" y="361.5">DIN</text>
<text x="404.3" y="361.5">CH2</text>
<text x="404.3" y="364">CH3</text>
<text x="410.5" y="360.2">3</text>
<text x="410.5" y="362.7">4</text>
<text x="410.5" y="365.3">5</text>
<text x="428" y="361.7">SOUND_A2</text>
<text x="442.2" y="361">[2,3]</text>
<text x="235.9" y="370.6">C1</text>
<text x="242.2" y="370.1">100pF</text>
<text x="314.2" y="366.1">[2,3]</text>
<text x="315.8" y="371.4">[2]</text>
<text x="342.8" y="366.8">SPI_MISO</text>
<text x="345.5" y="371.6">ADC_CS</text>
<text x="385.2" y="370.3">10</text>
<text x="389.4" y="371.6">CS/SHDN</text>
<text x="389.4" y="366.6">DOUT</text>
<text x="404.1" y="366.6">CH4</text>
<text x="404.3" y="369.1">CH5</text>
<text x="404.3" y="371.6">CH6</text>
<text x="410.5" y="367.8">6</text>
<text x="410.5" y="370.3">7</text>
<text x="386" y="378">9</text>
<text x="404.3" y="374.2">CH7</text>
<text x="410.5" y="372.9">8</text>
<text x="410.5" y="378">14</text>
<text x="269.8" y="379">TP5</text>
<text x="295.4" y="379.3">SOUND_A2</text>
<text x="316.9" y="380">[2,3]</text>
<text x="389.4" y="379.3">DGND</text>
<text x="391.4" y="383.1">MCP3208-BI/SL</text>
<text x="402.2" y="379.3">AGND</text>
<text x="391.7" y="385.6">SOIC-16P_MCP3208</text>
</g>
<g font-size="2.3">
<text x="496.6" y="15.2">REVISION HISTORY</text>
<text x="471.9" y="19.8">NO.</text>
<text x="492.2" y="19.8">REVISION LIST</text>
<text x="524.4" y="19.8">APPROVED</text>
<text x="539.4" y="19.8">DATE</text>
<text x="107.4" y="188">+</text>
<text x="101.6" y="256.5">Q2</text>
<text x="94.2" y="263.7">1</text>
<text x="108.2" y="258.6">3</text>
<text x="127.8" y="258.1" transform="rotate(-90 127.8 258.1)">-</text>
<text x="139.7" y="258.1" transform="rotate(-90 139.7 258.1)">+</text>
<text x="108.2" y="268.7">2</text>
<text x="97.2" y="273.3">MMBT2222A</text>
<text x="72.6" y="324.1" transform="rotate(-90 72.6 324.1)">CW</text>
<text x="467.4" y="398.8">Company</text>
<text x="467.4" y="407.7">Size</text>
<text x="467.4" y="403.9">Title</text>
<text x="477.5" y="407.7">Document</text>
<text x="538.5" y="407.7">Rev</text>
<text x="467.4" y="419.1">Date:</text>
<text x="508" y="419.1">Sheet:</text>
<text x="529.6" y="419.1">OF</text>
</g>
<text font-size="1.7" x="495.8" y="93.5">SEG1 SEG2 SEG3 SEG4 SEG5 SEG6</text>
</svg>
